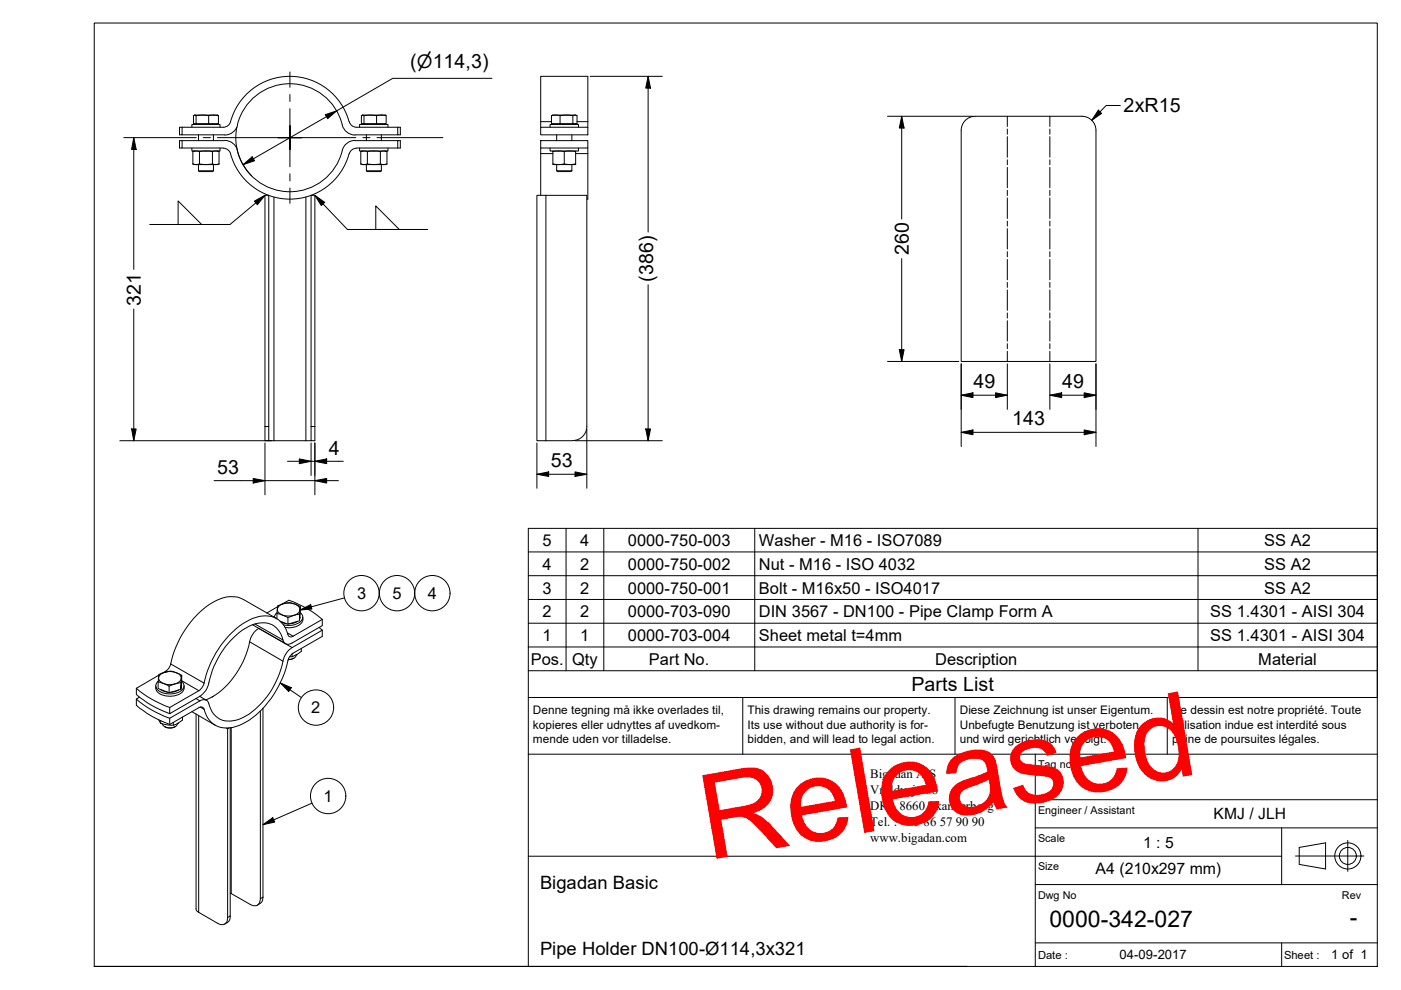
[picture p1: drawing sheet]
<svg xmlns="http://www.w3.org/2000/svg" width="297mm" height="210mm" viewBox="0 0 297 210" stroke-linecap="round" stroke-linejoin="round" font-family="sans-serif">
<!-- layer: Visible -->
<g fill="none" stroke="#000" stroke-width=".21">
<path d="M38.1 29.8h.5v1.6h-.5zM38.6 31.4h8.7M38.6 29.8h9M38.6 28.6h9M40.7 27v-.6h6v.6M40.7 31.4v.6h6v-.6M40.9 34.8l.7 .1 .7-.1M40.9 32.1l.3-.1 1.1 .1 3.8-.1 .3 .1M40.9 34.8l.4 .1h4.8l.3-.1M40.9 32.1v2.7M41.2 24.4h4.9l.2 .1-1-.1-1.1 .1M41.3 32l-.4 .1"/>
<path d="M41.3 26.2v.2M41.6 24.5l1.3-.1 1.3 .1M41.6 24.5v1.7h2.6M41.6 24.5l-.3-.1-.3 .1v1.7h.6M42.1 34.9v1.3l.1 .2h2.8l.3-.2M42.1 36.2h3.2M42.1 28.6v1.2M42.3 34.8l1.3 .1 2.8-.1M42.3 32.1v2.7M44.2 24.5v1.7h2.1v-1.7M45 32.1v2.7M45.3 28.6v1.2"/>
<path d="M45.3 34.9v1.3M46.1 32l.3 .1M46.1 26.2v.2M46.4 32.1v2.7M47.3 31.4a1.58 1.58 0 0 1 1.6 1.2 13 13 0 0 0 12.5 9.6 13 13 0 0 0 12.6-9.6M47.6 29.8a2.82 2.82 0 0 1 2.8 2.1M50.3 31.9a11.5 11.5 0 0 0 11.1 8.8 11.5 11.5 0 0 0 11.2-8.8M50.3 26.5a11.5 11.5 0 0 1 11.1-8.7 11.5 11.5 0 0 1 11.2 8.7M50.4 26.5a2.82 2.82 0 0 1-2.8 2.1M72.6 26.5a2.82 2.82 0 0 0 2.7 2.1M74 25.8a13.1 13.1 0 0 0-12.8-9.6 13.1 13.1 0 0 0-12.5 10 1.59 1.59 0 0 1-1.4 .8h-9.2v1.6h.5v-1.6M74.1 25.8a1.59 1.59 0 0 0 1.5 1.2h8.7"/>
<path d="M75.3 29.8h9M75.3 28.6h9M75.3 29.8a2.82 2.82 0 0 0-2.7 2.1M75.6 31.4a1.59 1.59 0 0 0-1.5 1.2M75.6 31.4h9.3v-1.6h-.6v1.6M76.2 27v-.6h6.1v.6M76.2 31.4v.6h6.1v-.6M76.5 34.8l.7 .1 .7-.1M76.5 32.1l.3-.1 1.1 .1 3.8-.1 .3 .1M76.5 34.8l.4 .1h4.8l.3-.1M76.5 32.1v2.7M76.8 24.4h4.9"/>
<path d="M76.9 32l-.4 .1M76.9 26.2v.2M77.2 24.5l1.3-.1 1.3 .1M77.2 24.5v1.7h2.6M77.2 24.5l-.3-.1-.3 .1v1.7h.6M77.7 34.9v1.3l.2 .2h2.7l.3-.2M77.7 36.2h3.2M77.7 28.6v1.2M77.9 34.8l1.3 .1 2.8-.1M77.9 32.1v2.7M79.8 24.5v1.7h2.1v-1.7M80.6 32.1v2.7"/>
<path d="M80.9 28.6v1.2M80.9 34.9v1.3M81.7 32l.3 .1M81.7 24.4h.1M81.7 26.2v.2M81.7 24.4l.2 .1-1-.1-1.1 .1M82 32.1v2.7M84.3 27h.6v1.6h-.6zM114.6 29.8h10v1.6h-10zM114.6 27h10v1.6h-10zM114.6 27v-10.8h10v10.8M114.6 31.4v10"/>
<path d="M116.6 27v-.6h6v.6M116.6 31.4v.6h6v-.6M116.9 24.5l1-.1 .8 .1M116.9 24.5v1.7h1.8M117.2 34.8l1.2 .1M117.2 34.8v.1h1.2M117.2 32.1l.6-.1 1.8 .1 1.8-.1 .6 .1M117.2 26.2v.2M117.2 32v2.8M118 34.9v1.3l.2 .2h2.8l.2-.2M118 36.2h3.2M118 28.6v1.2"/>
<path d="M118.7 24.5l1.4-.1 1.4 .1M118.7 24.5v1.7h2.8M119.6 34.8l-1.2 .1M119.6 34.8l1.2 .1 1.2-.1M119.6 32.1v2.7M121.2 28.6v1.2M121.2 34.9v1.3M121.5 24.5l.4-.1 .4 .1v1.7h-.8zM122 34.8v.1h-3.6M122 26.2v.2M122 32v2.8M122.2 24.4h-5l-.3 .1"/>
<path d="M124.6 31.4v10.8h-.2M203.8 27.7v48.9h28.6v-48.9M206.8 24.7a2.98 2.98 0 0 0-3 2.9M206.8 24.7h22.6a2.98 2.98 0 0 1 3 2.9M56.2 41.4h.8v52h-.8zM66 41.4h.8v52h-.8zM57 93.4h9M121.4 93.4a2.98 2.98 0 0 0 3-3v-49h-10.6v52h7.6M53.6 132.5l6.9 4M54.9 133.2h.1M54.9 133.2a4.8 4.8 0 0 0-2.2 3.8 17.6 17.6 0 0 1-8.4 11.1l-.7 .3M58.7 131.2l-7.1-4.1a6.4 6.4 0 0 0-6.4 .6 20.8 20.8 0 0 0-9.1 13.4l-.5 .9-1.1 .7"/>
<path d="M58.7 129.9l-.4 .5-.1 .5M58.7 130.1l2.3 .9M58.7 130.1v1.1M58.9 128.6l-2.3 1.4M59.2 128.5a3.3 3.3 0 0 1 4.3 .3 1.27 1.27 0 0 1-1.2 1.7 2.85 2.85 0 0 1-3.5-1.1zM59.4 131.7l1.6 .6M59.6 131.9l1.1 .3M59.7 128.1l1.6-.8a23 23 0 0 1 7 4M61 131v1.3l2.5-.7M61.9 138.7v.5M62.3 139.5l-1.2 .3M62.8 138.9a1.38 1.38 0 0 1-1.7 .9"/>
<path d="M62.8 138.9h.1M63 131.8l-.9 .4-.8 .1M63.5 130.2l-2.5 .8M63.6 130.8v.3M63.7 129.9a1.36 1.36 0 0 1 .4 1.5 1.36 1.36 0 0 1-1.3 .9l-1.3 .3-1.4-.1M63.7 128.6l-.2 1.6M63.7 128.6l-.2 3v-1.4M63.7 128.6a4 4 0 0 0-4.5-.3l-.3 .2-.2 1.6M63.9 137.5v.6l-.5 .4a3.5 3.5 0 0 1-2 .7M64.2 130.9a2.18 2.18 0 0 1-2.4 2.2l-1.3-.1M67.6 133l.7 .6M68.3 133.6l-6.4 3.7a4.8 4.8 0 0 0-2.1 3.7 17.5 17.5 0 0 1-8.3 11.2 4.9 4.9 0 0 1-6.2-.8l-.6-.9-.4-1.3a1.15 1.15 0 0 0-1.9-.6l-6.4 3.7"/>
<path d="M68.3 133.6v1.3l-6.2 3.6-.8 1a22 22 0 0 1-8.4 13.2 7.4 7.4 0 0 1-6.6 1.4 5.3 5.3 0 0 1-3.1-3.9l-.4-.3h-.4l-6.4 3.7M68.3 131.3v1.3l-6.4 3.7a1.19 1.19 0 0 1-1.9-.6 4.3 4.3 0 0 0-5.9-3.4 14.9 14.9 0 0 0-7.9 7.3 26.2 26.2 0 0 0-2.2 6l-.4 .8-1.2 1.2M68.3 131.3l-6.6 3.8a.58 .58 0 0 1-.7-.6 4.9 4.9 0 0 0-6.7-3.6 17.1 17.1 0 0 0-9 8.5 28 28 0 0 0-2.3 6.1l-.8 .9-6.2 3.6M28.9 148.2v1.3a21.8 21.8 0 0 0 7.1 4.1M28.9 148.2a21.8 21.8 0 0 0 7.1 4.1M28.9 145.9a21.8 21.8 0 0 0 7.1 4.1M28.9 145.9v1.3a21.8 21.8 0 0 0 7.1 4.1M29.6 147.8l-.7 .4M33 145.4a1.8 1.8 0 0 0 1.7 2 3.9 3.9 0 0 0 4.2-1l.1-1M33.5 144.6l1.2 .3 1.2 .6M33.5 144.6v1.4l2.4 .9M33.6 144.4a1.27 1.27 0 0 0-.6 1.3 1.27 1.27 0 0 0 1 1 4.2 4.2 0 0 0 4.8-.7 1.22 1.22 0 0 0-.3-1.6"/>
<path d="M33.7 143.1l-4.8 2.8M33.8 143.2a3.3 3.3 0 0 1 4.4-.1 1.11 1.11 0 0 1-.7 1.8 3.2 3.2 0 0 1-3.8-.7 .73 .73 0 0 1 .1-1zM34 146.2l1.6 .6M34.1 152.8v.6M34.9 154.1a2.31 2.31 0 0 0 2.3 0M35.9 145.5v1.4l2.5-.8M36 152.3v1.3M36.7 153.2v.6M37.6 153.4a1.89 1.89 0 0 1-3.1 .3l-.1-.2M37.6 153.4h.1M37.9 146.3l-1 .4-.7 .1M38.4 144.8l-1.3 .2-1.2 .5"/>
<path d="M38.4 145.3v.3M38.5 143.2l-.1 1.6M38.5 143.2l-.1 2.9v-1.3M38.5 143.2a4 4 0 0 0-4.5-.4l-.3 .2-.2 1.6M38.7 152v.7l-.5 .3a3.2 3.2 0 0 1-3.4 .6 1.3 1.3 0 0 1-1.1-1M40.7 150.9l4.9 2.9M41.6 151.4v41.5l.5 .5 4 2.4a1.29 1.29 0 0 0 1.5 .1 1.29 1.29 0 0 0 .7-1.4v-40M42.3 147.6l1.5 .9M42.4 147.6l-6.4 3.7v-1.3M45.2 147.6l-.2 .2M48.6 154.3l-.3 .2-.3-.1M48.8 154.3l-.1 40.6a1.62 1.62 0 0 1-1.1 1"/>
<path d="M55.2 150.8v39.8a1.3 1.3 0 0 1-.6 1.3 1.3 1.3 0 0 1-1.5-.1l-4.3-2.5M55.7 150.3v40.3a1.43 1.43 0 0 1-1.1 1.3"/>
</g>
<!-- layer: Visible Narrow -->
<g fill="none" stroke="#000" stroke-width=".21">
<path d="M114.6 32.6h2.6M114.6 25.8h2.3M122 32.6h2.6M122.3 25.8h2.3M58.1 41.8v51.6M64.9 41.8v51.6M115.7 41.4v52M56.2 90.4h.8M66 90.4h.8M52.9 136.1l7.1 4.1M54.1 132.3l5.9 3.4M54.9 133.2l7 4.1"/>
<path d="M61 134.2l1.1 .7M35.1 142.3l.2 .2M36.2 140.8l7.1 4M38.5 144.3l3.7 2.1M41.5 148.1l.9 .5M42.1 151.7v41.7M42.5 149.9l.8 .5M49 154.3v35.2M48.8 194.2l-.5 .3M55.8 190.2l-.6 .4"/>
</g>
<!-- layer: Bend Centerline -->
<g fill="none" stroke="#000" stroke-width=".21">
<path d="M213.6 24.7v2.1M213.6 27.4v1.1M213.6 29v4.3M213.6 33.9v1M213.6 35.5v4.3M222.6 24.7v2.1M222.6 27.4v1.1M222.6 29v4.3M222.6 33.9v1M222.6 35.5v4.3M213.6 40.4v1.1M213.6 42v4.3"/>
<path d="M213.6 46.9v1M213.6 48.5v4.3M213.6 53.4v1.1M213.6 55v4.3M213.6 59.9v1M222.6 40.4v1.1M222.6 42v4.3M222.6 46.9v1M222.6 48.5v4.3M222.6 53.4v1.1M222.6 55v4.3M222.6 59.9v1"/>
<path d="M213.6 61.5v4.3M213.6 66.4v1.1M213.6 68v4.3M213.6 72.9v1M213.6 74.5v2.1M222.6 61.5v4.3M222.6 66.4v1.1M222.6 68v4.3M222.6 72.9v1M222.6 74.5v2.1"/>
</g>
<!-- layer: Symbol -->
<g fill="none" stroke="#000" stroke-width=".21">
<path d="M37.8 42.6l5 5h-5zM53.9 42.6l2.3-1.2-1.6 2zM56.2 41.4l-7.4 6.2h-17.1M66.8 41.4l2 1.5-.7 .7zM66.8 41.4l6.9 7.3h17M79.7 43.7l5 5h-5zM112 117h180M120 112v30.2M128 112v30.2M160 112v30.2M254 112v30.2M63.6 129.3l2.3-1.1 .2 .9z"/>
<path d="M73.1 126.8l-9.5 2.5M112 137.2h180v-25.2h-180v30.2M112 122.1h180M112 127.1h180M112 132.1h180M292 137.2v5h-180M59.4 144.8l2.4 1-.6 .8zM59.4 144.8l4.5 3.1M112 142.2v5.7h180v-5.7M55.8 174.9l2-1.5 .5 .9zM66.2 170.3l-10.4 4.6"/>
<circle cx="76.6" cy="125.8" r="3.7"/>
<circle cx="84.2" cy="125.8" r="3.7"/>
<circle cx="91.7" cy="125.8" r="3.7"/>
<circle cx="67" cy="150" r="3.7"/>
<circle cx="69.6" cy="168.8" r="3.7"/>
</g>
<!-- layer: Border -->
<path d="M20 4.9h272v200h-272zM205 204.9h-185h185" fill="none" stroke="#000" stroke-width=".21"/>
<!-- layer: Title -->
<g fill="none" stroke="#000" stroke-width=".21">
<path d="M112 159.9h180M157.5 147.9v12M202.5 147.9v12M219.5 159.9v45M247.5 147.9v12M292 147.9h-180v57M219.5 169.6h72.5M219.5 175.5h72.5M271.7 175.5v12.1M275.5 179.7l5.6-1v5.5l-5.6-.9zM285.8 178.2v6.6M112 181.5h159.7"/>
<path d="M219.5 199.9h72.5M219.5 187.6h72.5M271.7 199.9v5M274.7 181.5h14.5"/>
<circle cx="285.8" cy="181.5" r="2.77"/>
<circle cx="285.8" cy="181.5" r="1.8"/>
</g>
<!-- layer: Center Mark -->
<g fill="none" stroke="#000" stroke-width=".21">
<path d="M61.5 15.3v3.2M26.2 29.2h15.4M43.1 29.2h1.5M46.1 29.2h15.4h-2.5M59 29.2h2.5h-2.5M61.5 23v6.2v-2.5M61.5 31.7v-2.5v2.5M61.5 26.7v2.5v-2.5M61.5 31.7v-2.5v6.2M61.5 20v1.5M61.5 36.8v1.6M61.5 39.8v3.3"/>
<path d="M64 29.2h-2.5h13.9M64 29.2h-2.5h2.5M76.9 29.2h1.5M79.9 29.2h14"/>
</g>
<!-- layer: Dimension -->
<g fill="none" stroke="#000" stroke-width=".21">
<path d="M104.3 16.6h-21l-31.7 18.3M125.1 16.2h15.3M137.4 16.2l.5 2.5h-1zM137.4 16.2v33M28.4 29.2l.5 2.5h-1zM28.4 29.2v27.9M50 29.3a11.5 11.5 0 0 0 3.3 8M50.2 27l-.2 2.1M51.6 34.9l1.9-1.7 .5 .9zM69 24.3l2.4-.8-1.9 1.7zM188.2 24.7h18.1M191.2 24.7l.5 2.4h-1z"/>
<path d="M191.2 24.7v21.8M232.9 23.3l.7 .8-2.1 1.4zM237.5 22.4h-3l-3 3.1M191.2 54.8v21.8M28.4 65.5v27.9M137.4 60.4v33M188.2 76.6h15.1M190.7 74.1h1l-.5 2.5zM203.8 77.1v17.6M213.6 77.1v9.7M222.6 77.1v9.7M232.4 77.1v17.6"/>
<path d="M25.4 93.4h32.2M27.9 90.9h1l-.5 2.5zM56.2 93.9v11M61 97.8h11.8M63.5 97.3l2.5 .5-2.5 .5zM66 93.9v6.9M66.8 97.8l2.5-.5v1zM66.8 93.9v11M113.8 93.9v9.6M121.9 93.4h18.5M124.4 90.9v12.6M136.9 90.9h1l-.5 2.5z"/>
<path d="M203.8 91.7l2.5-.5v1zM203.8 83.8l2.5-.5v1zM203.8 91.7h28.6M203.8 83.8h9.8M211.1 83.3l2.5 .5-2.5 .5zM222.6 83.8l2.5-.5v1zM222.6 83.8h9.8M229.9 91.2l2.5 .5-2.5 .5zM229.9 83.3l2.5 .5-2.5 .5zM45.4 101.9h26.4M53.7 101.4l2.5 .5-2.5 .5zM66.8 101.9l2.5-.5v1z"/>
<path d="M113.8 100.6l2.5-.6v1zM113.8 100.6h10.6M121.9 100l2.5 .6-2.5 .4z"/>
</g>
<g fill="#000">
<path d="M137.4 16.2l.5 2.5h-1z" fill-rule="evenodd"/>
<path d="M28.4 29.2l.5 2.5h-1z" fill-rule="evenodd"/>
<path d="M51.6 34.9l1.9-1.7 .5 .9z" fill-rule="evenodd"/>
<path d="M69 24.3l2.4-.8-1.9 1.7z" fill-rule="evenodd"/>
<path d="M191.2 24.7l.5 2.4h-1z" fill-rule="evenodd"/>
<path d="M232.9 23.3l.7 .8-2.1 1.4z" fill-rule="evenodd"/>
<path d="M190.7 74.1h1l-.5 2.5z" fill-rule="evenodd"/>
<path d="M27.9 90.9h1l-.5 2.5z" fill-rule="evenodd"/>
<path d="M63.5 97.3l2.5 .5-2.5 .5z" fill-rule="evenodd"/>
<path d="M66.8 97.8l2.5-.5v1z" fill-rule="evenodd"/>
<path d="M136.9 90.9h1l-.5 2.5z" fill-rule="evenodd"/>
<path d="M203.8 91.7l2.5-.5v1z" fill-rule="evenodd"/>
<path d="M203.8 83.8l2.5-.5v1z" fill-rule="evenodd"/>
<path d="M211.1 83.3l2.5 .5-2.5 .5z" fill-rule="evenodd"/>
<path d="M222.6 83.8l2.5-.5v1z" fill-rule="evenodd"/>
<path d="M229.9 91.2l2.5 .5-2.5 .5z" fill-rule="evenodd"/>
<path d="M229.9 83.3l2.5 .5-2.5 .5z" fill-rule="evenodd"/>
<path d="M53.7 101.4l2.5 .5-2.5 .5z" fill-rule="evenodd"/>
<path d="M66.8 101.9l2.5-.5v1z" fill-rule="evenodd"/>
<path d="M113.8 100.6l2.5-.6v1z" fill-rule="evenodd"/>
<path d="M121.9 100l2.5 .6-2.5 .4z" fill-rule="evenodd"/>
</g>
<!-- layer: Symbol -->
<g fill="#000">
<path d="M53.9 42.6l2.3-1.2-1.6 2z" fill-rule="evenodd"/>
<path d="M66.8 41.4l2 1.5-.7 .7z" fill-rule="evenodd"/>
<path d="M63.6 129.3l2.3-1.1 .2 .9z" fill-rule="evenodd"/>
<path d="M59.4 144.8l2.4 1-.6 .8z" fill-rule="evenodd"/>
<path d="M55.8 174.9l2-1.5 .5 .9z" fill-rule="evenodd"/>
</g>
<text font-size="25.1" fill="#f00" x="150" y="182.4" transform="rotate(-10 150 182.4)">Released</text>
<g font-size="4.9">
<text x="222.5" y="196.6">0000-342-027</text>
<text x="286.2" y="196.2">-</text>
</g>
<g font-size="4.1">
<text x="87" y="14.3">(⌀114,3)</text>
<text x="238.2" y="23.8">2xR15</text>
<text x="138.5" y="59.7" transform="rotate(-90 138.5 59.7)">(386)</text>
<text x="192.7" y="54.2" transform="rotate(-90 192.7 54.2)">260</text>
<text x="29.8" y="64.8" transform="rotate(-90 29.8 64.8)">321</text>
<text x="206.4" y="82.4">49</text>
<text x="225.2" y="82.4">49</text>
<text x="214.6" y="90.2">143</text>
<text x="46.1" y="100.5">53</text>
<text x="69.7" y="96.4">4</text>
<text x="116.8" y="99.1">53</text>
<text x="193.3" y="146.6">Parts List</text>
</g>
<g font-size="3.9">
<text x="114.5" y="188.4">Bigadan Basic</text>
<text x="114.5" y="202.4">Pipe Holder DN100-Ø114,3x321</text>
</g>
<g font-size="3.5">
<text x="115" y="115.8">5</text>
<text x="123" y="115.8">4</text>
<text x="133.1" y="115.8">0000-750-003</text>
<text x="160.9" y="115.8">Washer - M16 - ISO7089</text>
<text x="268.1" y="115.8">SS A2</text>
<text x="115" y="120.8">4</text>
<text x="115" y="125.9">3</text>
<text x="123" y="120.8">2</text>
<text x="123" y="125.9">2</text>
<text x="133.1" y="120.8">0000-750-002</text>
<text x="133.1" y="125.9">0000-750-001</text>
<text x="160.9" y="120.8">Nut - M16 - ISO 4032</text>
<text x="160.9" y="125.9">Bolt - M16x50 - ISO4017</text>
<text x="268.1" y="120.8">SS A2</text>
<text x="268.1" y="125.9">SS A2</text>
<text x="75.7" y="127">3</text>
<text x="83.2" y="127">5</text>
<text x="90.7" y="127">4</text>
<text x="115" y="130.9">2</text>
<text x="123" y="130.9">2</text>
<text x="133.1" y="130.9">0000-703-090</text>
<text x="160.9" y="130.9">DIN 3567 - DN100 - Pipe Clamp Form A</text>
<text x="256.6" y="130.9">SS 1.4301 - AISI 304</text>
<text x="115" y="135.9">1</text>
<text x="123" y="135.9">1</text>
<text x="133.1" y="135.9">0000-703-004</text>
<text x="160.9" y="135.9">Sheet metal t=4mm</text>
<text x="256.6" y="135.9">SS 1.4301 - AISI 304</text>
<text x="112.5" y="140.9">Pos.</text>
<text x="121.3" y="141">Qty</text>
<text x="137.6" y="140.9">Part No.</text>
<text x="198.2" y="140.9">Description</text>
<text x="266.8" y="140.9">Material</text>
<text x="66" y="151.3">2</text>
<text x="68.6" y="170">1</text>
</g>
<g font-size="3.3">
<text x="257.3" y="173.8">KMJ / JLH</text>
<text x="242.4" y="179.7">1 : 5</text>
<text x="232.3" y="185.4">A4 (210x297 mm)</text>
</g>
<g font-size="2.8">
<text x="237.4" y="203.4">04-09-2017</text>
<text x="282.2" y="203.4">1 of 1</text>
</g>
<g font-size="2.7">
<text x="184.5" y="164.9">Bigadan A/S</text>
<text x="184.5" y="168.4">Vroldvej 168</text>
<text x="184.5" y="171.8">DK - 8660 Skanderborg</text>
<text x="184.5" y="175.1">Tel. : +45</text>
<text x="184.5" y="178.5">www.bigadan.com</text>
<text x="195.8" y="175.1">86</text>
<text x="199.3" y="175.1">57</text>
<text x="202.6" y="175.1">90</text>
<text x="206" y="175.1">90</text>
</g>
<g font-size="2.5">
<text x="113" y="154.5">kopieres eller udnyttes af uvedkom-</text>
<text x="113" y="151.4">Denne tegning må ikke overlades til,</text>
<text x="158.5" y="151.4">This drawing remains our property.</text>
<text x="158.5" y="154.5">Its use without due authority is for-</text>
<text x="203.5" y="154.5">Unbefugte Benutzung ist verboten</text>
<text x="203.5" y="151.4">Diese Zeichnung ist unser Eigentum.</text>
<text x="248.5" y="154.5">utilisation indue est interdité sous</text>
<text x="248.5" y="151.4">Ce dessin est notre propriété. Toute</text>
<text x="113" y="157.6">mende uden vor tilladelse.</text>
<text x="158.5" y="157.6">bidden, and will lead to legal action.</text>
<text x="203.5" y="157.6">und wird gerichtlich verfolgt.</text>
<text x="248.5" y="157.6">peine de poursuites légales.</text>
</g>
<g font-size="2.4">
<text x="220.1" y="203.3">Date :</text>
<text x="272.2" y="203.3">Sheet :</text>
</g>
<g font-size="2.3">
<text x="220.1" y="162.9">Tag no.</text>
<text x="220.1" y="172.5">Engineer / Assistant</text>
<text x="220.1" y="178.5">Scale</text>
<text x="220.1" y="184.5">Size</text>
<text x="220.1" y="190.6">Dwg No</text>
<text x="284.5" y="190.6">Rev</text>
</g>
</svg>
